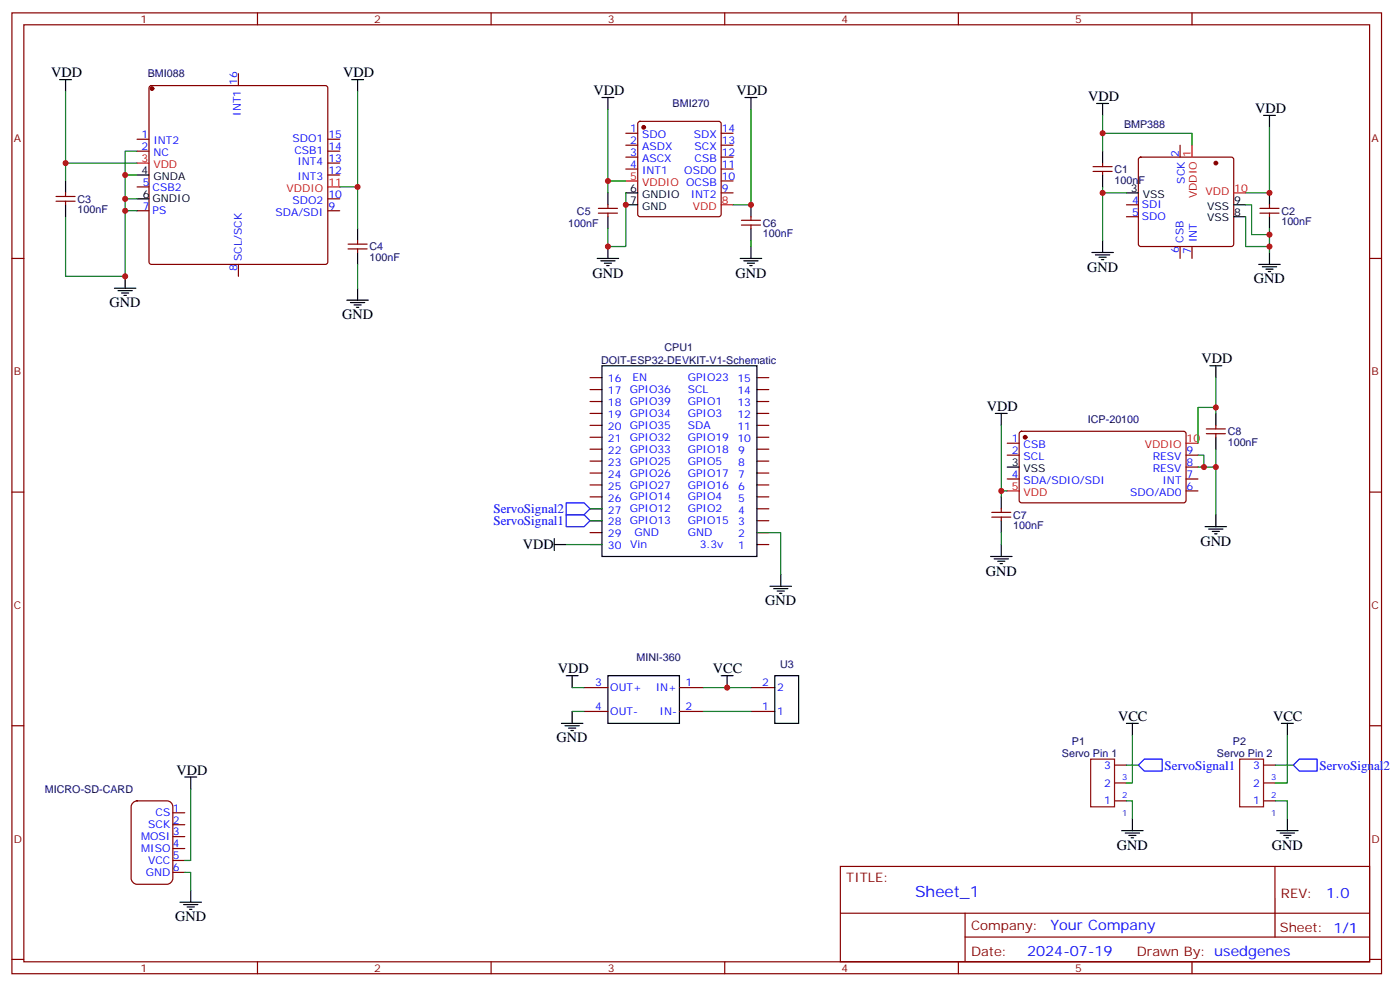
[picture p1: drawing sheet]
<svg xmlns="http://www.w3.org/2000/svg" width="414mm" height="292mm" viewBox="0 0 414 292" stroke-linecap="round" stroke-linejoin="round" font-family="sans-serif">
<g fill="none" stroke="#870000" stroke-width=".35">
<path d="M3.5 3.8h405.4v284.3h-405.4zM7.1 7.3h398.2v277.3h-398.2zM76.2 3.8v3.5M145.3 3.8v3.5M214.5 3.8v3.5M283.6 3.8v3.5M352.8 3.8v3.5M44.3 25.5l.5-.2h51.5l.5 .2 .2 .5v51.5l-.2 .5-.5 .2h-51.5l-.5-.2-.2-.5v-51.5zM70.6 21.8v3.5M185.2 39.4h3.5M189 36.1l.4-.2h23.3l.5 .2 .2 .5v26.8l-.2 .5-.5 .2h-23.3l-.5-.2-.2-.5v-26.8zM213.4 39.4h3.6"/>
<path d="M16.6 59.5h5.6M16.6 58.1h5.6M19.4 57.1v1M19.4 59.5v1.1M40.6 41.2h3.5M40.6 44.7h3.5M40.6 55.3h3.5M97 41.2h3.5M97 44.7h3.5M97 58.8h3.5M97 51.8h3.5M97 48.3h3.5"/>
<path d="M185.2 43h3.5M185.2 46.5h3.5M185.2 50h3.5M213.4 43h3.6M213.4 46.5h3.6M213.4 50h3.6M213.4 57.1h3.6M213.4 53.6h3.6M323.5 50.7h5.6M323.5 49.3h5.6M326.3 48.3v1M326.3 50.7v1.1"/>
<path d="M337.1 46.7l.5-.2h26.8l.5 .2 .2 .5v25l-.2 .5-.5 .3h-26.8l-.5-.3-.2-.5v-25zM349.2 43v3.5M3.5 76.5h3.6M40.6 62.4h3.5M70.6 78.2v3.6M97 62.4h3.5M103 73.7h5.7M103 72.2h5.7M105.8 71.2v1M105.8 73.7v1M177.1 63.1h5.6M177.1 61.7h5.6"/>
<path d="M179.9 60.6v1.1M179.9 63.1v1M219.4 66.6h5.7M219.4 65.2h5.7M222.2 64.1v1.1M222.2 66.6v1.1M333.4 60.6h3.5M333.4 64.1h3.5M349.2 73v3.5M352.8 73v3.5M372.9 63.1h5.6M372.9 61.7h5.6"/>
<path d="M375.7 60.6v1.1M375.7 63.1v1M405.3 76.5h3.6M174.6 111.8h3.6M174.6 115.3h3.6M174.6 118.8h3.6M224 111.8h3.5M224 115.3h3.5M224 118.8h3.5M174.6 122.3h3.6M174.6 125.9h3.6M174.6 129.4h3.6"/>
<path d="M174.6 132.9h3.6M174.6 136.5h3.6M174.6 140h3.6M224 122.3h3.5M224 125.9h3.5M224 129.4h3.5M224 132.9h3.5M224 136.5h3.5M224 140h3.5M298.1 131.2h3.5M298.1 134.7h3.5M301.9 127.8l.4-.2 48.3 .1 .4 .6-.1 20.1-.6 .4-48.2-.1-.5-.6v-19.8z"/>
<path d="M351 134.7h3.5M351 138.2h3.5M357 128.3h5.7M357 126.9h5.7M359.8 125.9v1M359.8 128.3v1.1M3.5 145.6h3.6M174.6 143.5h3.6M174.6 147h3.6M174.6 150.6h3.6M174.6 154.1h3.6M174.6 157.6h3.6"/>
<path d="M224 143.5h3.5M224 147h3.5M224 150.6h3.5M224 154.1h3.5M224 157.6h3.5M293.5 153h5.7M293.5 151.6h5.7M296.3 150.6v1M296.3 153v1.1M298.1 141.7h3.5M351 141.7h3.5M351 145.3h3.5"/>
<path d="M405.3 145.6h3.6M174.6 161.1h3.6M224 161.1h3.5M3.5 214.8h3.6M172.9 210.5h7M172.9 203.5h7M201.1 210.5h7M201.1 203.5h7M222.2 210.5h7.1M222.2 203.5h7.1M405.3 214.8h3.6M39.4 237.5l1.2-.5h8.8a1.76 1.76 0 0 1 1.8 1.8v21.1a1.89 1.89 0 0 1-1.8 1.8h-8.8a1.89 1.89 0 0 1-1.8-1.8v-21.1z"/>
<path d="M329.8 237h3.6M329.8 231.7h3.6M329.8 226.4h3.6M373.9 237h3.6M373.9 231.7h3.6M373.9 226.4h3.6M51.2 240.5h3.5M51.2 244.1h3.5M51.2 247.6h3.5M51.2 251.1h3.5M51.2 254.6h3.5M51.2 258.2h3.5"/>
<path d="M248.7 256.4h156.6v28.2h-156.6zM377.3 256.4v20.9M248.7 270.2h156.5M285.6 277.3h119.6M285.6 270.2v14.2M3.5 283.9h3.6M76.2 284.6v3.5M145.3 284.6v3.5M214.5 284.6v3.5M283.6 284.6v3.5M352.8 284.6v3.5M405.3 283.9h3.6"/>
</g>
<g fill="#870000" stroke="#870000" stroke-width=".35">
<circle cx="45" cy="26.2" r=".53"/>
<circle cx="359.8" cy="48.3" r=".53"/>
<circle cx="190.5" cy="37.7" r=".53"/>
<circle cx="303.4" cy="129.4" r=".53"/>
</g>
<path d="M40.6 48.3h3.5M97 55.3h3.5M185.2 53.6h3.5M352.8 43v3.5M365.1 57.1h3.6M213.4 60.6h3.6M351 131.2h3.5M298.1 145.3h3.5" fill="none" stroke="#f00" stroke-width=".35"/>
<g fill="none" stroke="#000" stroke-width=".35">
<path d="M17.6 23.6h3.6M19.4 23.6v3.5M104.1 23.6h3.5M105.8 23.6v3.5M178.2 28.9h3.5M179.9 28.9v3.5M220.5 28.9h3.5M222.2 28.9v3.5M324.6 30.6h3.5M326.3 30.6v3.5M373.9 34.1h3.6M375.7 34.1v3.6"/>
<path d="M19.4 53.6v3.5M40.6 51.8h3.5M40.6 58.8h3.5M179.9 57.1v3.5M185.2 57.1h3.5M326.3 44.7v3.6M326.3 51.8v3.5M333.4 57.1h3.5M375.7 57.1v3.5M19.4 60.6v3.5M105.8 67.7v3.5M105.8 74.7v3.5"/>
<path d="M176.7 76.5h6.4M177.8 77.2h4.2M178.9 77.9h2.1M179.6 78.6h.7M179.9 64.1v3.6M179.9 73v3.5M185.2 60.6h3.5M219.1 76.5h6.3M220.1 77.2h4.3M221.2 77.9h2.1M221.9 78.6h.7M222.2 60.6v3.5"/>
<path d="M222.2 67.7v3.5M222.2 73v3.5M323.1 74.7h6.4M324.2 75.4h4.2M325.3 76.1h2.1M326 76.8h.7M326.3 71.2v3.5M365.1 64.1h3.6M365.1 60.6h3.6M372.5 78.2h6.4M373.6 79h4.2M374.6 79.7h2.2"/>
<path d="M375.7 64.1v3.6M375.7 74.7v3.5M33.9 85.3h6.3M34.9 86h4.3M36 86.7h2.1M36.7 87.4h.7M37 81.8v3.5M102.7 88.8h6.3M103.7 89.5h4.2M104.8 90.2h2.1M105.5 90.9h.7M105.8 85.3v3.5"/>
<path d="M375.4 80.4h.7M178.2 108.2h45.8v56.5h-45.8zM358.1 108.2h3.5M359.8 108.2v3.6M294.6 122.3h3.5M296.3 122.3v3.6M298.1 138.2h3.5M359.8 122.3v3.6M359.8 129.4v3.5M164 159.4v3.5M296.3 147v3.6M296.3 154.1v3.5"/>
<path d="M356.7 155.9h6.3M357.7 156.6h4.2M358.8 157.3h2.1M359.5 158h.7M359.8 152.3v3.6M164 161.1h3.6M227.9 173.5h6.3M229 174.2h4.2M230 174.9h2.1M230.7 175.6h.7M231.1 170v3.5M293.2 164.7h6.3"/>
<path d="M294.2 165.4h4.2M295.3 166.1h2.1M296 166.8h.7M296.3 161.1v3.6M167.6 200h3.5M169.3 200v3.5M179.9 200h21.2v14.1h-21.2zM213.4 200h3.6M215.2 200v3.5M229.3 200h7.1v14.1h-7.1zM166.2 214.1h6.3M167.2 214.8h4.2"/>
<path d="M168.3 215.5h2.1M169 216.2h.7M169.3 210.5v3.6M333.4 214.1h3.5M335.1 214.1v3.5M379.2 214.1h3.6M381 214.1v3.5M54.7 229.9h3.5M56.4 229.9v3.6M332 245.8h6.3M333 246.5h4.3M334.1 247.2h2.1"/>
<path d="M334.8 247.9h.7M335.1 242.3v3.5M377.8 245.8h6.4M378.9 246.5h4.2M379.9 247.2h2.2M380.6 247.9h.8M381 242.3v3.5M53.3 267h6.3M54.3 267.7h4.3M55.4 268.4h2.1M56.1 269.1h.7M56.4 263.5v3.5"/>
</g>
<path d="M322.8 224.6h7v14.2h-7zM366.9 224.6h7v14.2h-7z" fill="none" stroke="#630" stroke-width=".35"/>
<g fill="none" stroke="#008700" stroke-width=".35">
<path d="M19.4 27.1v21.2M105.8 27.1v28.2M179.9 32.4v21.2h5.3M222.2 32.4v28.2h-5.2M326.3 34.1v5.3M375.7 37.7v19.4h-7M37 58.8h3.6M37 51.8h3.6M40.6 44.7h-3.6v17.7M40.6 48.3h-21.2v5.3M100.5 55.3h5.3v12.4M179.9 53.6v3.5"/>
<path d="M185.2 57.1v15.9h-5.3v-5.3M326.3 55.3v1.8h7.1M326.3 57.1v14.1M352.8 43v-3.6h-26.5v5.3M40.6 62.4h-3.6v19.4h-17.6v-17.7M105.8 78.2v7.1M222.2 71.2v1.8M368.7 64.1v8.9h7M368.7 60.6h1.7v8.8h5.3M375.7 67.7v7M359.8 111.8v8.8M296.3 125.9v19.4h1.8"/>
<path d="M354.5 138.2h5.3v14.1M354.5 134.7h1.8v3.5M359.8 122.3v-1.7h-5.3v10.6M359.8 132.9v5.3M174.6 150.6h3.6M174.6 154.1h3.6M224 157.6h7.1v12.4M296.3 145.3v1.7M296.3 157.6v3.5M167.6 161.1h10.6M169.3 203.5h3.6M169.3 210.5h3.6"/>
<path d="M208.1 210.5h14.1M208.1 203.5h14.1M335.1 217.6v14.1h-1.7M381 217.6v14.1h-3.5M56.4 233.5v21.1h-1.7M333.4 237h1.7v5.3M333.4 226.4h3.5M377.5 237h3.5v5.3M377.5 226.4h5.3M54.7 258.2h1.7v5.3"/>
</g>
<path d="M167.6 148.8h5.3l1.7 1.8-1.7 1.7h-5.3zM167.6 152.3h5.3l1.7 1.8-1.7 1.8h-5.3zM338.7 224.6h5.3v3.6h-5.3l-1.8-1.8zM384.5 224.6h5.3v3.6h-5.3l-1.7-1.8z" fill="none" stroke="#00f" stroke-width=".35"/>
<g fill="#c00">
<circle cx="326.3" cy="39.4" r=".88"/>
<circle cx="375.7" cy="73" r=".88"/>
<circle cx="375.7" cy="69.4" r=".88"/>
<circle cx="375.7" cy="57.1" r=".88"/>
<circle cx="326.3" cy="57.1" r=".88"/>
<circle cx="37" cy="62.4" r=".88"/>
<circle cx="37" cy="58.8" r=".88"/>
<circle cx="37" cy="51.8" r=".88"/>
<circle cx="37" cy="81.8" r=".88"/>
<circle cx="19.4" cy="48.3" r=".88"/>
<circle cx="105.8" cy="55.3" r=".88"/>
<circle cx="222.3" cy="60.6" r=".88"/>
<circle cx="185.2" cy="60.6" r=".88"/>
<circle cx="179.9" cy="53.6" r=".88"/>
<circle cx="179.9" cy="73" r=".88"/>
<circle cx="215.2" cy="203.5" r=".88"/>
<circle cx="356.3" cy="138.2" r=".88"/>
<circle cx="296.3" cy="145.3" r=".88"/>
<circle cx="359.8" cy="120.6" r=".88"/>
<circle cx="359.8" cy="138.2" r=".88"/>
</g>
<text font-size="4.6" fill="#00f" x="270.8" y="265.4">Sheet_1</text>
<g font-size="4.2">
<text x="15.2" y="22.9">VDD</text>
<text x="101.6" y="22.9">VDD</text>
<text x="175.7" y="28.2">VDD</text>
<text x="218" y="28.2">VDD</text>
<text x="322.1" y="29.9">VDD</text>
<text x="371.5" y="33.4">VDD</text>
<text x="175.3" y="82.1">GND</text>
<text x="217.7" y="82.1">GND</text>
<text x="321.7" y="80.4">GND</text>
<text x="371.1" y="83.9">GND</text>
<text x="32.5" y="90.9">GND</text>
<text x="101.2" y="94.5">GND</text>
<text x="355.6" y="107.5">VDD</text>
<text x="292.1" y="121.6">VDD</text>
<text x="355.2" y="161.5">GND</text>
<text x="154.7" y="162.6">VDD</text>
<text x="291.7" y="170.3">GND</text>
<text x="226.5" y="179.1">GND</text>
<text x="165.1" y="199.2">VDD</text>
<text x="211" y="199.2">VCC</text>
<text x="330.9" y="213.4">VCC</text>
<text x="376.8" y="213.4">VCC</text>
<text x="164.7" y="219.7">GND</text>
<text x="52.2" y="229.2">VDD</text>
<text x="330.6" y="251.5">GND</text>
<text x="376.4" y="251.5">GND</text>
<text x="51.9" y="272.6">GND</text>
</g>
<g font-size="4.2" fill="#00f">
<text x="392.5" y="265.7">1.0</text>
<text x="310.9" y="275.2">Your Company</text>
<text x="304" y="283">2024-07-19</text>
</g>
<g font-size="3.9" fill="#00f">
<text x="146" y="151.8">ServoSignal2</text>
<text x="146" y="155.3">ServoSignal1</text>
<text x="344.7" y="227.7">ServoSignal1</text>
<text x="390.5" y="227.7">ServoSignal2</text>
</g>
<g font-size="3.9" fill="#800">
<text x="250.5" y="261">TITLE:</text>
<text x="379.1" y="265.7">REV:</text>
<text x="287.4" y="275.2">Company:</text>
<text x="378.7" y="275.8">Sheet: 1/1</text>
<text x="287.4" y="282.9">Date:</text>
<text x="336.4" y="282.9">Drawn By: usedgenes</text>
</g>
<g font-size="3.2" fill="#800">
<text x="41.6" y="6.8">1</text>
<text x="110.8" y="6.8">2</text>
<text x="179.9" y="6.8">3</text>
<text x="249.1" y="6.8">4</text>
<text x="318.2" y="6.8">5</text>
<text x="4.1" y="41.9">A</text>
<text x="405.9" y="41.9">A</text>
<text x="4.1" y="111.1">B</text>
<text x="405.9" y="111.1">B</text>
<text x="4.1" y="180.2">C</text>
<text x="405.9" y="180.2">C</text>
<text x="4.1" y="249.3">D</text>
<text x="405.9" y="249.3">D</text>
<text x="41.6" y="287.6">1</text>
<text x="110.8" y="287.6">2</text>
<text x="179.9" y="287.6">3</text>
<text x="249.1" y="287.6">4</text>
<text x="318.2" y="287.6">5</text>
</g>
<g font-size="3.2" fill="#000080">
<text x="43.7" y="22.9">BMI088</text>
<text x="199.1" y="31.6">BMI270</text>
<text x="332.7" y="38">BMP388</text>
<text x="329.8" y="51.2">C1</text>
<text x="22.9" y="60">C3</text>
<text x="329.8" y="54.4">100nF</text>
<text x="22.9" y="63.2">100nF</text>
<text x="170.8" y="63.5">C5</text>
<text x="379.2" y="63.5">C2</text>
<text x="168.2" y="67">100nF</text>
<text x="225.8" y="70.2">100nF</text>
<text x="225.8" y="67">C6</text>
<text x="379.2" y="66.7">100nF</text>
<text x="109.4" y="77.3">100nF</text>
<text x="109.4" y="74.1">C4</text>
<text x="177.9" y="107.6">DOIT-ESP32-DEVKIT-V1-Schematic</text>
<text x="196.7" y="104">CPU1</text>
<text x="322" y="125.3">ICP-20100</text>
<text x="363.4" y="132">100nF</text>
<text x="363.4" y="128.8">C8</text>
<text x="299.9" y="153.5">C7</text>
<text x="299.9" y="156.7">100nF</text>
<text x="188.4" y="195.7">MINI-360</text>
<text x="230.9" y="197.6">U3</text>
<text x="317.2" y="220.5">P1</text>
<text x="364.9" y="220.5">P2</text>
<text x="314.3" y="224">Servo Pin 1</text>
<text x="360.1" y="224">Servo Pin 2</text>
<text x="13.3" y="234.6">MICRO-SD-CARD</text>
</g>
<g font-size="3.2" fill="#00f">
<text x="70.2" y="25.2" transform="rotate(-90 70.2 25.2)">16</text>
<text x="71.3" y="34.3" transform="rotate(-90 71.3 34.3)">INT1</text>
<text x="41.9" y="40.9">1</text>
<text x="86.6" y="41.9">SDO1</text>
<text x="97.2" y="40.9">15</text>
<text x="186.5" y="39.1">1</text>
<text x="190" y="40.9">SDO</text>
<text x="205.3" y="40.9">SDX</text>
<text x="213.6" y="39.1">14</text>
<text x="41.9" y="44.4">2</text>
<text x="45.4" y="42.6">INT2</text>
<text x="45.4" y="46.1">NC</text>
<text x="87.1" y="45.4">CSB1</text>
<text x="97.2" y="47.9">13</text>
<text x="97.2" y="44.4">14</text>
<text x="186.5" y="42.6">2</text>
<text x="186.5" y="46.1">3</text>
<text x="190" y="44.4">ASDX</text>
<text x="190" y="47.9">ASCX</text>
<text x="205.6" y="47.9">CSB</text>
<text x="205.6" y="44.4">SCX</text>
<text x="213.6" y="46.1">12</text>
<text x="213.6" y="42.6">13</text>
<text x="348.9" y="46.3" transform="rotate(-90 348.9 46.3)">2</text>
<text x="88" y="53.2">INT3</text>
<text x="88" y="49">INT4</text>
<text x="97.2" y="51.4">12</text>
<text x="186.5" y="49.7">4</text>
<text x="190" y="51.4">INT1</text>
<text x="202.5" y="51.4">OSDO</text>
<text x="213.6" y="53.2">10</text>
<text x="213.6" y="49.7">11</text>
<text x="42.3" y="55">5</text>
<text x="45.2" y="56.4">CSB2</text>
<text x="97.2" y="58.5">10</text>
<text x="204.4" y="58.5">INT2</text>
<text x="213.6" y="56.7">9</text>
<text x="350.7" y="54.4" transform="rotate(-90 350.7 54.4)">SCK</text>
<text x="42.3" y="62">7</text>
<text x="45.2" y="63.4">PS</text>
<text x="81.5" y="63.8">SDA/SDI</text>
<text x="86.6" y="60.3">SDO2</text>
<text x="97.2" y="62">9</text>
<text x="335.1" y="60.3">4</text>
<text x="335.1" y="63.8">5</text>
<text x="338" y="61.7">SDI</text>
<text x="338" y="65.2">SDO</text>
<text x="350.3" y="71.9" transform="rotate(-90 350.3 71.9)">CSB</text>
<text x="354.2" y="71.6" transform="rotate(-90 354.2 71.6)">INT</text>
<text x="71.6" y="77.2" transform="rotate(-90 71.6 77.2)">SCL/SCK</text>
<text x="348.9" y="74.8" transform="rotate(-90 348.9 74.8)">6</text>
<text x="352.4" y="75.1" transform="rotate(-90 352.4 75.1)">7</text>
<text x="70.2" y="80.1" transform="rotate(-90 70.2 80.1)">8</text>
<text x="179.9" y="113.2">16</text>
<text x="187.2" y="112.8">EN</text>
<text x="203.6" y="112.8">GPIO23</text>
<text x="218.2" y="113.2">15</text>
<text x="179.9" y="116.7">17</text>
<text x="186.4" y="116.3">GPIO36</text>
<text x="186.4" y="119.9">GPIO39</text>
<text x="203.6" y="116.3">SCL</text>
<text x="203.6" y="119.9">GPIO1</text>
<text x="218.2" y="116.7">14</text>
<text x="179.9" y="120.2">18</text>
<text x="179.9" y="123.8">19</text>
<text x="186.4" y="123.4">GPIO34</text>
<text x="203.6" y="123.4">GPIO3</text>
<text x="218.2" y="120.2">13</text>
<text x="218.2" y="123.8">12</text>
<text x="179.9" y="127.3">20</text>
<text x="179.9" y="130.8">21</text>
<text x="186.4" y="126.9">GPIO35</text>
<text x="186.4" y="130.5">GPIO32</text>
<text x="203.6" y="126.9">SDA</text>
<text x="203.6" y="130.5">GPIO19</text>
<text x="218.2" y="127.3">11</text>
<text x="218.2" y="130.8">10</text>
<text x="299.4" y="130.8">1</text>
<text x="179.9" y="134.3">22</text>
<text x="179.9" y="137.9">23</text>
<text x="186.4" y="134">GPIO33</text>
<text x="186.4" y="137.5">GPIO25</text>
<text x="203.6" y="134">GPIO18</text>
<text x="203.6" y="137.5">GPIO5</text>
<text x="218.5" y="134.3">9</text>
<text x="218.5" y="137.9">8</text>
<text x="299.4" y="134.3">2</text>
<text x="302.9" y="132.6">CSB</text>
<text x="302.9" y="136.1">SCL</text>
<text x="341.2" y="136.1">RESV</text>
<text x="351.2" y="137.9">8</text>
<text x="351.2" y="134.3">9</text>
<text x="179.9" y="141.4">24</text>
<text x="186.4" y="141">GPIO26</text>
<text x="203.6" y="141">GPIO17</text>
<text x="218.5" y="141.4">7</text>
<text x="299.4" y="141.4">4</text>
<text x="302.9" y="143.2">SDA/SDIO/SDI</text>
<text x="341.2" y="139.6">RESV</text>
<text x="344" y="143.2">INT</text>
<text x="351.2" y="141.4">7</text>
<text x="179.9" y="144.9">25</text>
<text x="179.9" y="148.4">26</text>
<text x="186.4" y="144.6">GPIO27</text>
<text x="186.4" y="148.1">GPIO14</text>
<text x="203.6" y="144.6">GPIO16</text>
<text x="203.6" y="148.1">GPIO4</text>
<text x="218.5" y="144.9">6</text>
<text x="218.5" y="148.4">5</text>
<text x="334.5" y="146.7">SDO/AD0</text>
<text x="351.2" y="144.9">6</text>
<text x="179.9" y="152">27</text>
<text x="179.9" y="155.5">28</text>
<text x="186.4" y="151.6">GPIO12</text>
<text x="186.4" y="155.2">GPIO13</text>
<text x="203.6" y="151.6">GPIO2</text>
<text x="203.6" y="155.2">GPIO15</text>
<text x="218.5" y="152">4</text>
<text x="218.5" y="155.5">3</text>
<text x="179.9" y="159">29</text>
<text x="187.8" y="158.7">GND</text>
<text x="203.6" y="158.7">GND</text>
<text x="218.5" y="159">2</text>
<text x="179.9" y="162.6">30</text>
<text x="186.5" y="162.2">Vin</text>
<text x="207.1" y="162.2">3.3v</text>
<text x="218.5" y="162.6">1</text>
<text x="176.1" y="203.1">3</text>
<text x="202.8" y="203.1">1</text>
<text x="225.5" y="203.1">2</text>
<text x="180.6" y="204.5">OUT+</text>
<text x="194.1" y="204.5">IN+</text>
<text x="230" y="204.5">2</text>
<text x="176.1" y="210.2">4</text>
<text x="180.6" y="211.6">OUT-</text>
<text x="195.2" y="211.6">IN-</text>
<text x="202.8" y="210.2">2</text>
<text x="225.5" y="210.2">1</text>
<text x="230" y="211.6">1</text>
<text x="326.8" y="227.5">3</text>
<text x="370.9" y="227.5">3</text>
<text x="326.8" y="232.8">2</text>
<text x="370.9" y="232.8">2</text>
<text x="326.8" y="238.1">1</text>
<text x="370.9" y="238.1">1</text>
<text x="43.9" y="245.1">SCK</text>
<text x="46.1" y="241.6">CS</text>
<text x="51.2" y="240.2">1</text>
<text x="51.2" y="243.7">2</text>
<text x="41.8" y="248.6">MOSI</text>
<text x="51.2" y="247.2">3</text>
<text x="51.2" y="250.8">4</text>
<text x="41.8" y="252.2">MISO</text>
<text x="43.8" y="255.7">VCC</text>
<text x="51.2" y="254.3">5</text>
<text x="51.2" y="257.8">6</text>
<text x="43.2" y="259.2">GND</text>
</g>
<g font-size="3.2" fill="#f00">
<text x="41.9" y="47.9">3</text>
<text x="352.4" y="46.3" transform="rotate(-90 352.4 46.3)">1</text>
<text x="45.4" y="49.7">VDD</text>
<text x="186.5" y="53.2">5</text>
<text x="84.8" y="56.7">VDDIO</text>
<text x="97.2" y="55">11</text>
<text x="190" y="55">VDDIO OCSB</text>
<text x="354.2" y="58.7" transform="rotate(-90 354.2 58.7)">VDDIO</text>
<text x="356.8" y="57.8">VDD</text>
<text x="365.3" y="56.7">10</text>
<text x="205.1" y="62">VDD</text>
<text x="213.6" y="60.3">8</text>
<text x="351.2" y="130.8">10</text>
<text x="338.8" y="132.6">VDDIO</text>
<text x="299.4" y="144.9">5</text>
<text x="302.9" y="146.7">VDD</text>
</g>
<g font-size="3.2">
<text x="41.9" y="51.4">4</text>
<text x="45.4" y="53.2">GNDA</text>
<text x="42.3" y="58.5">6</text>
<text x="45.2" y="59.9">GNDIO</text>
<text x="186.5" y="56.7">6</text>
<text x="190" y="58.5">GNDIO</text>
<text x="334.7" y="56.7">3</text>
<text x="338.2" y="58.5">VSS</text>
<text x="186.5" y="60.3">7</text>
<text x="190" y="62">GND</text>
<text x="357.3" y="65.5">VSS</text>
<text x="357.3" y="62">VSS</text>
<text x="365.3" y="63.8">8</text>
<text x="365.3" y="60.3">9</text>
<text x="299.4" y="137.9">3</text>
<text x="302.9" y="139.6">VSS</text>
</g>
<g font-size="2.5" fill="#00f">
<text x="332.1" y="230.7">3</text>
<text x="376.2" y="230.7">3</text>
<text x="332.1" y="236">2</text>
<text x="376.2" y="236">2</text>
<text x="332.1" y="241.3">1</text>
<text x="376.2" y="241.3">1</text>
</g>
</svg>
